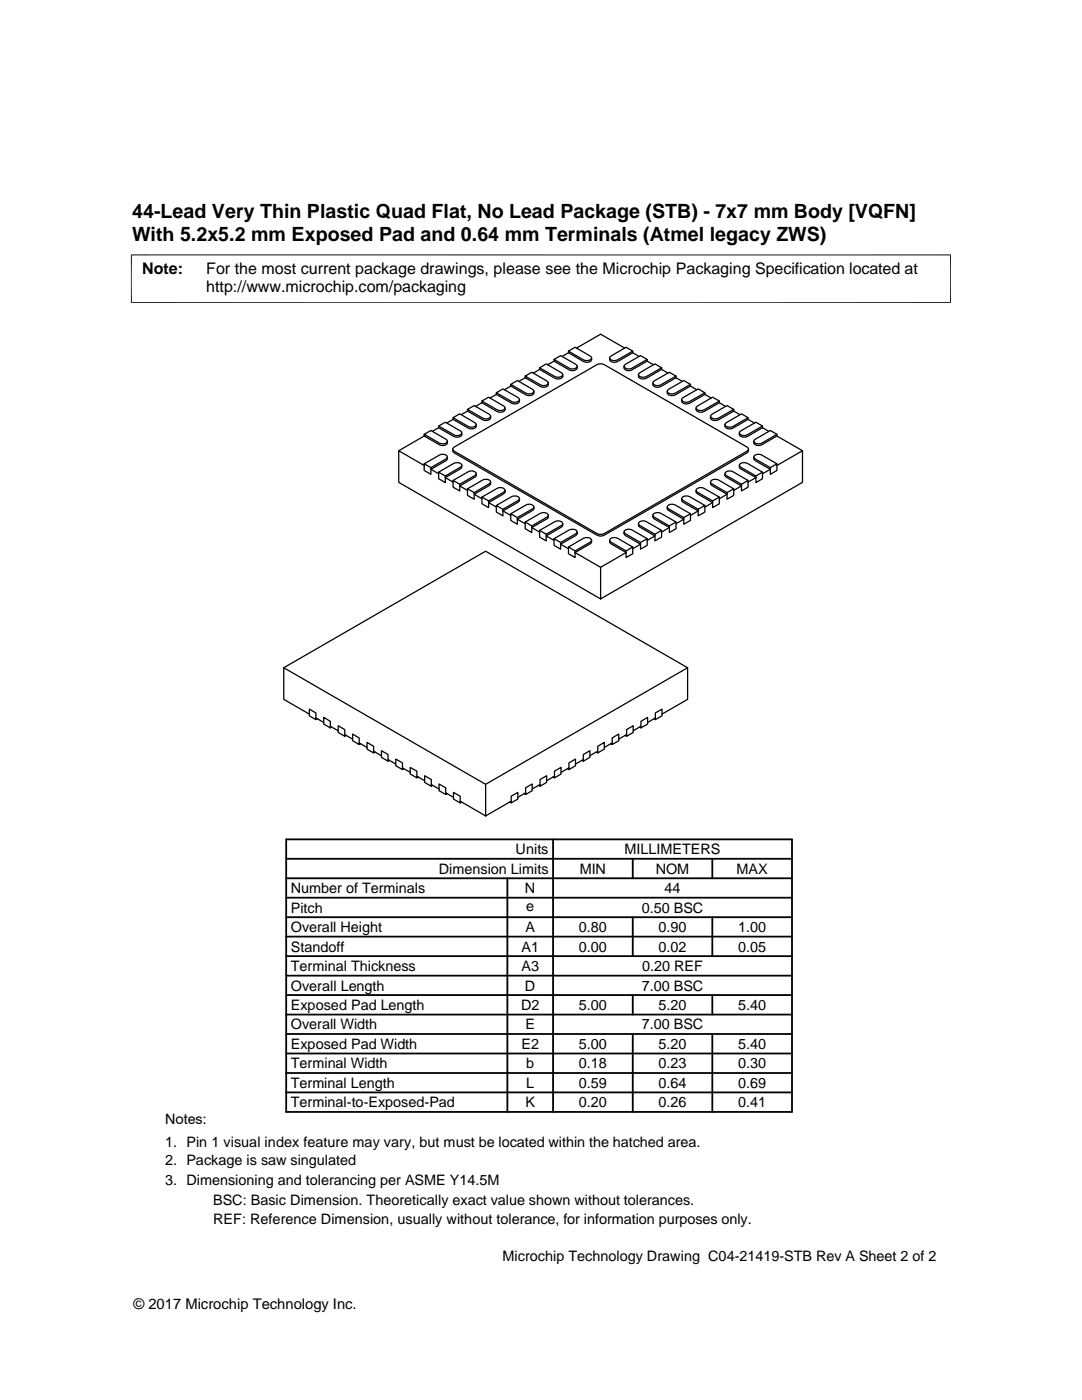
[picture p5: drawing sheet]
<svg xmlns="http://www.w3.org/2000/svg" width="216mm" height="279mm" viewBox="0 0 216 279" stroke-linecap="round" stroke-linejoin="round" font-family="sans-serif">
<g fill="none" stroke="#000" stroke-width=".25">
<path d="M99 78.7l-1.2 .7M99 78.4l1.4-.8 3 1.8 .3 .3a1.07 1.07 0 0 1-1.6 .4zM99 78.7l3.1 1.8a1.11 1.11 0 0 0 1.6-.4v-.4M99 78.4v.3M101.9 77l-1.3 .8M101.9 76.7l1.3-.8 3.1 1.8 .2 .4a1.11 1.11 0 0 1-1.6 .4zM101.9 77l3.3 1.9a.87 .87 0 0 0 .9 0 .87 .87 0 0 0 .4-.8M101.9 76.7v.3M104.8 75.4l-1.3 .7M104.8 75.1l1.3-.8 3 1.7 .3 .4a1.07 1.07 0 0 1-1.6 .4zM104.8 75.4l3 1.7a1.11 1.11 0 0 0 1.6-.3v-.4M104.8 75.1v.3"/>
<path d="M107.7 73.4l1.3-.8 3 1.8 .3 .4a1.11 1.11 0 0 1-1.6 .3zM107.7 73.7l3.3 1.9a.87 .87 0 0 0 .9 0 .87 .87 0 0 0 .4-.8M107.7 73.4v.3M107.7 73.7l-1.3 .8M110.6 71.7l1.3-.7 3 1.7 .3 .4a1.1 1.1 0 0 1-1.6 .4zM110.6 72.1l3 1.7a1.1 1.1 0 0 0 1.6-.4v-.3M110.6 71.7v.4M110.6 72.1l-1.3 .7M113.4 70.1l1.3-.8 3.1 1.8 .2 .3a1.14 1.14 0 0 1-1.6 .4zM113.4 70.4l3.3 1.9a.87 .87 0 0 0 .9 0 .87 .87 0 0 0 .4-.9M113.4 70.1v.3M113.4 70.4l-1.2 .7"/>
<path d="M115 69.5l4.8-2.8 4.9 2.8M121.7 71.2l3.2-1.9 1.4 .8-3.3 1.8a.79 .79 0 0 1-.9 .1 .79 .79 0 0 1-.4-.8zM124.6 72.9l3.2-1.9 1.3 .7-3 1.8a1.07 1.07 0 0 1-1.6-.4zM126.3 70.4l-3.3 1.9a.87 .87 0 0 1-1 0 .87 .87 0 0 1-.4-.9M126.3 70.1v.3M126.3 70.4l1.2 .7M127.4 74.6l3.3-2 1.3 .8-3.3 1.8a.82 .82 0 0 1-1.3-.6zM129.1 72.1l1.3 .7M129.1 72.1l-3 1.7a.97 .97 0 0 1-1 .1 .97 .97 0 0 1-.6-.8M129.1 71.7v.4M130.3 76.2l3.3-1.9 1.3 .8-3 1.7a1.07 1.07 0 0 1-1.6-.4zM132 73.7l1.3 .8"/>
<path d="M132 73.7l-3.3 1.9a.87 .87 0 0 1-.9 0 .87 .87 0 0 1-.4-.8M132 73.4v.3M133.2 77.9l3.2-2 1.4 .8-3.3 1.9a.79 .79 0 0 1-.9 0 .79 .79 0 0 1-.4-.7zM134.9 75.4l-3 1.7a1.1 1.1 0 0 1-1.6-.3v-.4M134.9 75.1v.3M134.9 75.4l1.3 .7M136.1 79.5l3.2-1.9 1.4 .8-3.1 1.7a1.1 1.1 0 0 1-1.6-.4zM137.8 77l-3.3 1.9a.87 .87 0 0 1-1 0 .87 .87 0 0 1-.4-.8M137.8 76.7v.3M137.8 77l1.2 .8M140.7 78.7l-3.1 1.8a1.13 1.13 0 0 1-1.6-.4v-.4M140.7 78.4v.3"/>
<path d="M140.7 78.7l1.2 .7M84.6 92.6l3.1-1.8a1.07 1.07 0 0 1 1.6 .4l-.3 .4-3 1.7zM84.6 92.6v1.3l1.4 .8v-1.4M84.6 92.9l-5-2.9v6.3l40.2 23.2M84.6 87l3.1 1.8a1.07 1.07 0 0 0 1.6-.4v-.3M84.6 86.7v.3M84.6 87l-5 3M84.6 86.7l1.4-.8 3 1.8 .3 .4a1.11 1.11 0 0 1-1.6 .3zM87.5 85v.4M87.5 85l1.4-.7 3 1.7 .2 .4a1.07 1.07 0 0 1-1.5 .4zM87.5 85.4l3.3 1.8a.87 .87 0 0 0 .9 0 .87 .87 0 0 0 .4-.8M87.5 94.2v1.3l1.4 .8v-1.3"/>
<path d="M87.5 94.2l3.3-1.8a.82 .82 0 0 1 1.3 .6l-3.2 2zM87.5 85.4l-1.2 .7M89.3 91.2l-.1 .5-.2 .2-3 1.8 1.5 .9M90.3 89.6l.1 .6 .2 .2 28.5 16.4a1.45 1.45 0 0 0 1.5 0l28.5-16.4 .2-.2 .1-.6M90.4 83.4l1.3-.8 3 1.7 .3 .4a1.11 1.11 0 0 1-1.6 .4zM90.4 83.7l3 1.7a1.07 1.07 0 0 0 1.6-.4v-.3M90.4 83.4v.3M90.4 95.9l3-1.8a1.07 1.07 0 0 1 1.6 .4l-.3 .4-3 1.7zM90.4 95.9v1.3l1.3 .8v-1.4M90.4 83.7l-1.3 .7M90.4 89.4l28.7-16.6a1.61 1.61 0 0 1 1.5 0l28.5 16.4 .3 .4-.3 .4-28.5 16.5a1.61 1.61 0 0 1-1.5 0l-28.5-16.5-.2-.2zM92.1 92.9v.5l-.2 .2-3 1.7 1.5 .9"/>
<path d="M93.3 81.7l1.3-.8 3 1.8 .3 .4a1.07 1.07 0 0 1-1.6 .3zM93.3 82l3.3 1.9a.87 .87 0 0 0 .9 0 .87 .87 0 0 0 .4-.8M93.3 81.7v.3M93.3 97.6l3.3-1.9a.79 .79 0 0 1 .8-.1 .79 .79 0 0 1 .4 .8l-3.2 1.9zM93.3 97.6v1.3l1.3 .7v-1.3M93.3 82l-1.3 .8M95 94.5v.5l-.3 .2-3 1.8 1.6 .9M96.2 99.2l3-1.7a1.07 1.07 0 0 1 1.6 .4l-.3 .3-3 1.8zM96.2 80l1.3-.7 3 1.7 .3 .4a1.11 1.11 0 0 1-1.6 .4zM96.2 99.2v1.3l1.3 .8v-1.3M96.2 80.4l3.3 1.8a.87 .87 0 0 0 .9 0 .87 .87 0 0 0 .4-.8M96.2 80v.4"/>
<path d="M96.2 80.4l-1.3 .7M97.9 96.2l-.1 .5-.2 .2-3 1.7 1.6 .9M100.8 97.9l-.1 .5-.2 .2-3 1.7 1.5 .9M103.7 99.5l-.1 .5-.2 .2-3 1.8 1.5 .9M136 99.5l.1 .5 .2 .2 3 1.8-1.5 .9M136.1 99.3a1.32 1.32 0 0 1 1.5-.2l3.1 1.8-1.4 .7-3-1.7-.2-.2zM138.9 97.9l.1 .5 .2 .2 3 1.7-1.5 .9M139 81.2l3.2-1.9 1.3 .7-3.3 1.9a.79 .79 0 0 1-.8 0 .79 .79 0 0 1-.4-.7zM139 97.7a1.24 1.24 0 0 1 1.5-.2l3 1.7-1.3 .8-3-1.8-.2-.2zM141.8 96.2v.5l.2 .2 3.1 1.7-1.6 .9M141.8 82.9l3.3-2 1.3 .8-3 1.7a1.1 1.1 0 0 1-1.6-.3zM141.8 96a1.32 1.32 0 0 1 1.6-.2l3 1.8-1.3 .7-3.1-1.7-.2-.2z"/>
<path d="M143.5 80.4l-3.3 1.8a.87 .87 0 0 1-.9 0 .87 .87 0 0 1-.4-.8M143.5 99.2v1.3l-1.3 .8v-1.3M143.5 80v.4M143.5 80.4l1.3 .7M144.7 94.5v.5l.2 .2 3.1 1.8-1.6 .9M144.7 94.3a1.24 1.24 0 0 1 1.6-.2l3 1.8-1.3 .7-3.1-1.7-.2-.2zM144.7 84.5l3.3-1.9 1.3 .8-3.3 1.8a.79 .79 0 0 1-.9 .1 .79 .79 0 0 1-.4-.8zM146.4 82l-3.3 1.9a.87 .87 0 0 1-.9 0 .87 .87 0 0 1-.4-.8M146.4 97.6v1.3l-1.3 .7v-1.3M146.4 81.7v.3M146.4 82l1.3 .8M147.5 92.9l.1 .5 .2 .2 3 1.7-1.5 .9"/>
<path d="M147.6 92.7a1.32 1.32 0 0 1 1.5-.2l3 1.7-1.3 .8-3-1.8-.2-.2zM147.6 86.2l3.2-1.9 1.3 .7-3 1.8a1.1 1.1 0 0 1-1.6-.4zM149.3 95.9v1.3l-1.3 .8v-1.4M149.3 83.7l1.2 .7M149.3 83.7l-3 1.7a1.1 1.1 0 0 1-1.6-.4v-.3M149.3 83.4v.3M150.4 91.2l.1 .5 .2 .2 3 1.8-1.6 .9M150.5 87.9l3.2-2 1.3 .8-3.3 1.8a.79 .79 0 0 1-.8 .1 .79 .79 0 0 1-.4-.7zM150.5 91a1.24 1.24 0 0 1 1.5-.2l3 1.8-1.3 .7-3-1.7-.2-.2zM152.1 94.2v1.3l-1.3 .8v-1.3M152.1 85.4l1.3 .7M152.1 85.4l-3.3 1.8a.87 .87 0 0 1-.9 0 .87 .87 0 0 1-.4-.8"/>
<path d="M152.1 85v.4M155 87l-3 1.8a1.1 1.1 0 0 1-1.6-.4v-.3M155 92.6v1.3l-1.3 .8v-1.4M155 92.9l5.1-2.9v6.3l-40.3 23.2M155 87l5.1 3M155 86.7v.3M99 100.9l3.3-1.9a.79 .79 0 0 1 .9 0 .79 .79 0 0 1 .4 .7l-3.2 1.9zM99 100.9v1.3l1.4 .8v-1.4M101.9 102.5l3-1.7a1.07 1.07 0 0 1 1.6 .4l-.2 .4-3.1 1.7zM101.9 102.5v1.4l1.3 .7v-1.3M104.8 104.2l3.3-1.9a.79 .79 0 0 1 .8 0 .79 .79 0 0 1 .4 .7l-3.2 2zM104.8 104.2v1.3l1.3 .8v-1.3"/>
<path d="M106.5 101.2v.5l-.2 .2-3.1 1.7 1.6 .9M107.7 105.9l3-1.8a1.07 1.07 0 0 1 1.6 .4l-.3 .4-3 1.7zM107.7 105.9v1.3l1.3 .8v-1.4M109.4 102.8l-.1 .6-.2 .1-3 1.8 1.6 .9M110.6 107.5l3.3-1.8a.79 .79 0 0 1 .8-.1 .79 .79 0 0 1 .4 .7l-3.2 2zM110.6 107.5v1.3l1.3 .8v-1.3M112.3 104.5l-.1 .5-.2 .2-3 1.8 1.6 .8M113.4 109.2l3.3-1.9a.79 .79 0 0 1 .9 0 .79 .79 0 0 1 .4 .7l-3.3 1.9zM113.4 109.2v1.3l1.3 .8v-1.4M115.2 106.2l-.1 .5-.2 .2-3 1.7 1.5 .9M118 107.8v.5l-.2 .2-3.1 1.8 5.1 2.9M119.8 113.2v6.3"/>
<path d="M121.6 107.8l.1 .5 .2 .2 3 1.8-5.1 2.9M121.7 107.6a1.22 1.22 0 0 1 1.5-.2l3.1 1.8-1.4 .7-3-1.7-.3-.4zM124.5 106.2l.1 .5 .2 .2 3 1.7-1.5 .9M124.6 106a1.27 1.27 0 0 1 1.5-.2l3 1.7-1.3 .8-3-1.8-.2-.2zM126.3 109.2v1.3l-1.4 .8v-1.4M127.4 104.5v.5l.3 .2 3 1.8-1.6 .8M127.4 104.3a1.24 1.24 0 0 1 1.6-.2l3 1.8-1.3 .7-3-1.7-.3-.2zM129.1 107.5v1.3l-1.3 .8v-1.3M130.3 102.8v.6l.2 .1 3.1 1.8-1.6 .9M130.3 102.6a1.32 1.32 0 0 1 1.6-.2l3 1.8-1.3 .8-3.1-1.8-.2-.2zM132 105.9v1.3l-1.3 .8v-1.4M133.1 101.2l.1 .5 .2 .2 3 1.7-1.5 .9"/>
<path d="M133.2 101a1.24 1.24 0 0 1 1.5-.2l3.1 1.7-1.4 .8-3-1.7-.2-.2zM134.9 104.2v1.3l-1.3 .8v-1.3M137.8 102.5v1.4l-1.4 .7v-1.3M140.7 100.9v1.3l-1.4 .8v-1.4M56.6 133.3v6.3l5.1 2.9M56.6 133.3l40.3-23.3 40.3 23.3-40.3 23.2zM137.2 133.3v6.3l-5.1 2.9M61.7 141.5l1.3 .8v1.3l-1.3-.7zM63 143.3l1.6 .9M63.3 143.4l-.3 .2M64.6 143.2l1.3 .8v1.3l-1.3-.8zM65.9 144.9l1.6 .9"/>
<path d="M66.2 145.1l-.3 .2M67.5 144.8l1.3 .8v1.3l-1.3-.7zM68.8 146.6l1.6 .9M69.1 146.8l-.3 .1M70.4 146.5l1.3 .8v1.3l-1.3-.8zM71.7 148.3l1.5 .9M72 148.4l-.3 .2M73.2 148.2l1.3 .7v1.4l-1.3-.8zM74.5 149.9l1.6 .9M74.8 150.1l-.3 .2M76.1 149.8l1.3 .8v1.3l-1.3-.7zM77.4 151.6l1.6 .9"/>
<path d="M77.7 151.7l-.3 .2M79 151.5l1.3 .8v1.3l-1.3-.8zM80.3 153.2l1.6 .9M80.6 153.4l-.3 .2M81.9 153.1l1.3 .8v1.3l-1.3-.7zM83.2 154.9l1.5 .9M83.5 155.1l-.3 .1M84.7 154.8l1.4 .8v1.3l-1.4-.8zM86.1 156.6l1.5 .9M86.3 156.7l-.2 .2M87.6 156.5l1.3 .7v1.4l-1.3-.8zM88.9 158.2l1.6 .9"/>
<path d="M89.2 158.4l-.3 .2M90.5 158.1l1.3 .8v1.3l-1.3-.7zM91.8 159.9l5.1 2.9M96.9 156.5v6.3M102 158.9l1.3-.8v1.4l-1.3 .7zM102 159.9l-5.1 2.9M104.6 158.4l.3 .2M104.9 158.2l-1.6 .9M104.9 157.2l1.3-.7v1.3l-1.3 .8zM107.5 156.7l.3 .2M107.8 156.6l-1.6 .9M107.8 155.6l1.3-.8v1.3l-1.3 .8z"/>
<path d="M110.3 155.1l.3 .1M110.6 154.9l-1.5 .9M110.6 153.9l1.4-.8v1.4l-1.4 .7zM113.2 153.4l.3 .2M113.5 153.2l-1.5 .9M113.5 152.3l1.3-.8v1.3l-1.3 .8zM116.1 151.7l.3 .2M116.4 151.6l-1.6 .9M116.4 150.6l1.3-.8v1.4l-1.3 .7zM119 150.1l.3 .2M119.3 149.9l-1.6 .9M119.3 148.9l1.3-.7v1.3l-1.3 .8z"/>
<path d="M121.9 148.4l.3 .2M122.2 148.3l-1.6 .9M122.2 147.3l1.3-.8v1.3l-1.3 .8zM124.7 146.8l.3 .1M125 146.6l-1.5 .9M125 145.6l1.3-.8v1.4l-1.3 .7zM127.6 145.1l.3 .2M127.9 144l1.3-.8v1.3l-1.3 .8zM127.9 144.9l-1.6 .9M130.5 143.4l.3 .2M130.8 142.3l1.3-.8v1.4l-1.3 .7zM130.8 143.3l-1.6 .9"/>
<path d="M92.1 160.1l-.3 .1M101.7 160.1l.3 .1"/>
</g>
<path d="M26.1 50.9h163.7M26.2 50.8v9.7M189.7 50.8v9.7M26.1 60.4h163.7" fill="none" stroke="#000" stroke-width=".2"/>
<g fill="none" stroke="#000" stroke-width=".36">
<path d="M57.1 179.2h100.9M57.1 175.3h100.9M57.1 171.4h100.9M57.1 167.5h100.9v54.4h-100.9zM101.2 175.3v46.6M110.4 167.5v54.4M126.3 171.4v3.9M142.1 171.4v3.9M57.1 186.9h100.9M57.1 183h100.9M57.1 198.6h100.9M57.1 194.7h100.9"/>
<path d="M57.1 190.8h100.9M126.3 183v7.8M126.3 198.6v3.9M142.1 183v7.8M142.1 198.6v3.9M57.1 214.1h100.9M57.1 206.4h100.9M57.1 202.5h100.9M57.1 210.2h100.9M57.1 218h100.9M126.3 206.4v15.5M142.1 206.4v15.5"/>
</g>
<g font-size="3.9">
<text x="26.4" y="43.5">44-Lead Very Thin Plastic Quad Flat, No Lead Package (STB) - 7x7 mm Body [VQFN]</text>
<text x="26.4" y="48">With 5.2x5.2 mm Exposed Pad and 0.64 mm Terminals (Atmel legacy ZWS)</text>
</g>
<g font-size="3.2">
<text x="28.4" y="54.6">Note:</text>
<text x="41.1" y="58.3">http://www.microchip.com/packaging</text>
<text x="41.1" y="54.6">For the most current package drawings, please see the Microchip Packaging Specification located at</text>
</g>
<g font-size="2.9">
<text x="102.9" y="170.5">Units</text>
<text x="124.6" y="170.5">MILLIMETERS</text>
<text x="58" y="178.2">Number of Terminals</text>
<text x="87.6" y="174.4">Dimension Limits</text>
<text x="104.8" y="178.2">N</text>
<text x="115.7" y="174.4">MIN</text>
<text x="130.8" y="174.4">NOM</text>
<text x="132.6" y="178.2">44</text>
<text x="147" y="174.4">MAX</text>
<text x="58" y="182.1">Pitch</text>
<text x="105" y="181.8">e</text>
<text x="128" y="182.1">0.50 BSC</text>
<text x="58" y="186">Overall Height</text>
<text x="58" y="189.9">Standoff</text>
<text x="104.1" y="189.9">A1</text>
<text x="104.8" y="186">A</text>
<text x="115.5" y="186">0.80</text>
<text x="115.5" y="189.9">0.00</text>
<text x="131.4" y="186">0.90</text>
<text x="131.4" y="189.9">0.02</text>
<text x="147.3" y="186">1.00</text>
<text x="147.3" y="189.9">0.05</text>
<text x="58" y="193.8">Terminal Thickness</text>
<text x="58" y="197.7">Overall Length</text>
<text x="104.1" y="193.8">A3</text>
<text x="104.8" y="197.7">D</text>
<text x="128" y="197.7">7.00 BSC</text>
<text x="128.1" y="193.8">0.20 REF</text>
<text x="58" y="201.6">Exposed Pad Length</text>
<text x="104" y="201.6">D2</text>
<text x="115.5" y="201.6">5.00</text>
<text x="131.4" y="201.6">5.20</text>
<text x="147.3" y="201.6">5.40</text>
<text x="58" y="205.4">Overall Width</text>
<text x="58" y="209.3">Exposed Pad Width</text>
<text x="104" y="209.3">E2</text>
<text x="104.8" y="205.4">E</text>
<text x="115.5" y="209.3">5.00</text>
<text x="128" y="205.4">7.00 BSC</text>
<text x="131.4" y="209.3">5.20</text>
<text x="147.3" y="209.3">5.40</text>
<text x="58" y="213.2">Terminal Width</text>
<text x="105" y="213.2">b</text>
<text x="115.5" y="213.2">0.18</text>
<text x="131.4" y="213.2">0.23</text>
<text x="147.3" y="213.2">0.30</text>
<text x="58" y="217.1">Terminal Length</text>
<text x="58" y="221">Terminal-to-Exposed-Pad</text>
<text x="104.8" y="221">K</text>
<text x="105" y="217.1">L</text>
<text x="115.5" y="217.1">0.59</text>
<text x="115.5" y="221">0.20</text>
<text x="131.4" y="217.1">0.64</text>
<text x="131.4" y="221">0.26</text>
<text x="147.3" y="221">0.41</text>
<text x="147.3" y="217.1">0.69</text>
<text x="32.9" y="224.3">Notes:</text>
<text x="32.9" y="228.9">1. Pin 1 visual index feature may vary, but must be located within the hatched area.</text>
<text x="32.9" y="232.6">2. Package is saw singulated</text>
<text x="32.9" y="236.5">3. Dimensioning and tolerancing per ASME Y14.5M</text>
<text x="42.5" y="244.3">REF: Reference Dimension, usually without tolerance, for information purposes only.</text>
<text x="42.5" y="240.6">BSC: Basic Dimension. Theoretically exact value shown without tolerances.</text>
<text x="100.3" y="251.7">Microchip Technology Drawing C04-21419-STB Rev A Sheet 2 of 2</text>
<text x="26.6" y="261.3">© 2017 Microchip Technology Inc.</text>
</g>
</svg>
